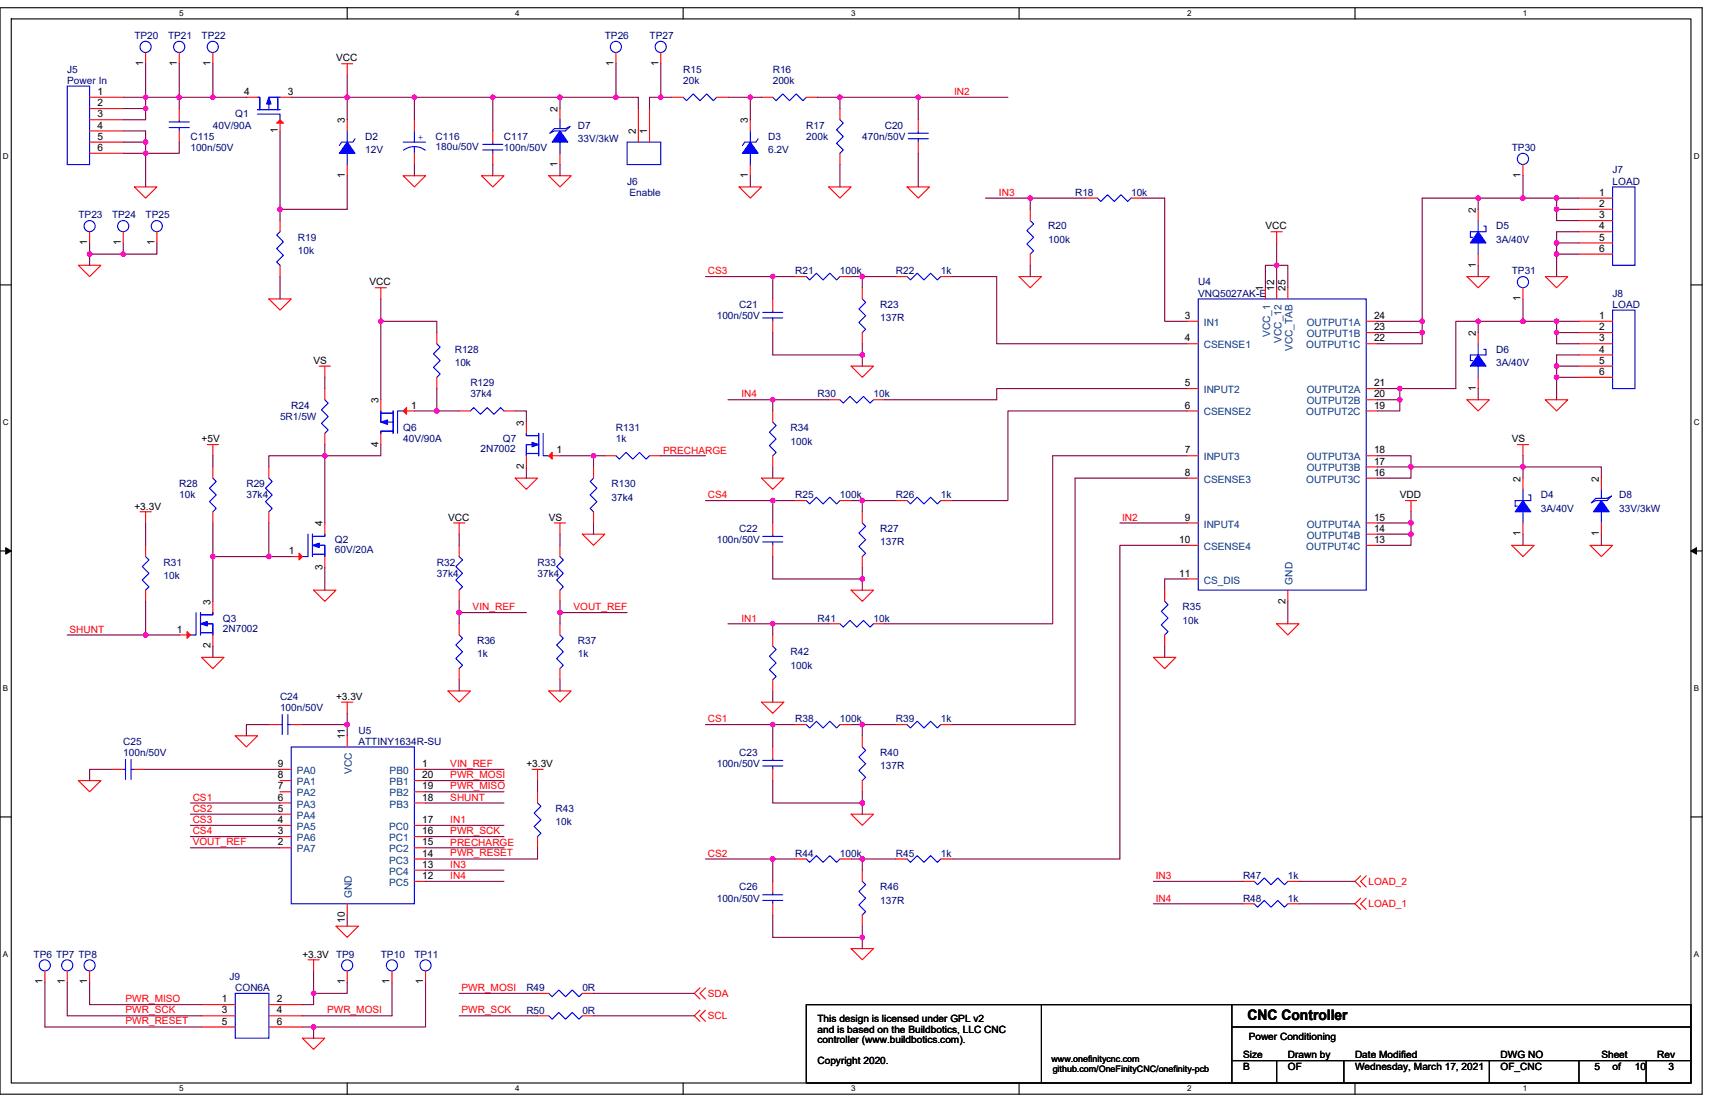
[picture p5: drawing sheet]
<svg xmlns="http://www.w3.org/2000/svg" width="432mm" height="279mm" viewBox="0 0 432 279" stroke-linecap="round" stroke-linejoin="round" font-family="sans-serif">
<path d="M0 1.9h428.6v273.5h-428.6zM2.8 4.8h422.9v267.8h-422.9z" fill="none" stroke="#000" stroke-width=".28"/>
<g fill="#fff">
<path d="M45.1 2.2h1.1v2.3h-1.1z"/>
<path d="M45.1 272.9h1.1v2.3h-1.1z"/>
</g>
<path d="M87.4 1.9v2.9M87.4 272.6v2.8" fill="none" stroke="#000" stroke-width=".28"/>
<g fill="#fff">
<path d="M129.7 2.2h1.1v2.3h-1.1z"/>
<path d="M129.7 272.9h1.1v2.3h-1.1z"/>
</g>
<path d="M172 1.9v2.9M172 272.6v2.8" fill="none" stroke="#000" stroke-width=".28"/>
<g fill="#fff">
<path d="M214.3 2.2h1.1v2.3h-1.1z"/>
<path d="M214.3 272.9h1.1v2.3h-1.1z"/>
</g>
<path d="M256.6 1.9v2.9M256.6 272.6v2.8" fill="none" stroke="#000" stroke-width=".28"/>
<g fill="#fff">
<path d="M298.9 2.2h1.1v2.3h-1.1z"/>
<path d="M298.9 272.9h1.1v2.3h-1.1z"/>
</g>
<path d="M341.2 1.9v2.9M341.2 272.6v2.8" fill="none" stroke="#000" stroke-width=".28"/>
<g fill="#fff">
<path d="M383.5 2.2h1.1v2.3h-1.1z"/>
<path d="M383.5 272.9h1.1v2.3h-1.1z"/>
<path d="M.7 38.2h1.5v2.3h-1.5z"/>
<path d="M426.5 38.2h1.4v2.3h-1.4z"/>
<path d="M.7 105.2h1.5v2.2h-1.5z"/>
<path d="M426.5 105.2h1.4v2.2h-1.4z"/>
</g>
<path d="M0 71.7h2.8M425.7 71.7h2.9" fill="none" stroke="#000" stroke-width=".28"/>
<g fill="#fff">
<path d="M.7 172.1h1.4v2.3h-1.4z"/>
<path d="M426.5 172.1h1.3v2.3h-1.3z"/>
</g>
<path d="M0 138.7h2.8M425.7 138.7h2.9" fill="none" stroke="#000" stroke-width=".28"/>
<path d="M1.4 137.9l1.4 .8-1.4 .8zM425.7 138.7l1.4-.8v1.6z" fill="#000" stroke="#000" stroke-width=".25"/>
<g fill="#fff">
<path d="M.7 239.1h1.4v2.3h-1.4z"/>
<path d="M426.4 239.1h1.4v2.3h-1.4z"/>
</g>
<path d="M0 205.6h2.8M425.7 205.6h2.9M262.2 252.9h-59.2v19.7h59.2M262.2 252.9h48v19.7h-48zM310.2 252.9h115.5v19.7h-115.5M310.2 258.5h115.5M310.2 267h115.5M321.4 267v5.6M338.3 267v5.6M375 267v5.6M397.6 267v5.6M414.5 267v5.6" fill="none" stroke="#000" stroke-width=".28"/>
<g fill="none" stroke="#f00" stroke-width=".28">
<path d="M36.7 13.2v2.8M45.1 13.2v2.8M53.6 13.2v2.8M86 16h2.8M87.4 16v2.9M155.1 13.2v2.8M166.4 13.2v2.8M22.6 24.5h8.4M22.6 27.3h8.4M22.6 30.1h8.4M22.6 33h8.4M22.6 35.8h8.4"/>
<path d="M22.6 38.6h8.4M45.1 27.3v2.8M45.1 33v2.8M62 24.5h2.9M70.5 30.1v2.9M70.5 24.5h2.8M87.4 30.1v2.9M104.3 30.1v2.9M104.3 38.6v2.8M124.1 33v2.8M124.1 38.6v2.8M141 38.6v2.8"/>
<path d="M141 27.3v2.8M160.7 27.3v8.5M163.5 27.3v8.5M169.2 24.5h2.8M180.5 24.5h2.8M188.9 30.1v2.9M191.7 24.5h2.9M203 24.5h2.8M211.5 27.3v2.8M211.5 38.6v2.8M231.2 30.1v2.9M231.2 35.8v2.8"/>
<path d="M22.6 58.3v2.9M31 58.3v2.9M33.8 47.1h5.7l-2.8 2.8zM39.5 58.3v2.9M70.5 55.5v2.8M87.4 41.4v2.8M101.5 44.2h5.6l-2.8 2.9zM121.2 44.2h5.7l-2.8 2.9zM138.2 44.2h5.6l-2.8 2.9zM186.1 47.1h5.6l-2.8 2.8zM188.9 41.4v2.8M208.7 47.1h5.6l-2.8 2.8z"/>
<path d="M228.4 47.1h5.6l-2.8 2.8zM259.4 52.7v2.8M273.5 49.9h2.8M284.8 49.9h2.8M320 58.3h2.8M321.4 58.3v2.9M372.2 52.7v2.8M383.5 41.4v2.8M397.6 49.9h8.4M397.6 52.7h8.4M397.6 55.5h8.4M397.6 58.3h8.4"/>
<path d="M19.7 66.8h5.7l-2.8 2.8zM67.7 75.2h5.6l-2.8 2.9zM70.5 66.8v2.8M94.5 72.4h2.8M95.9 72.4v2.8M194.6 75.2v2.9M200.2 69.6h2.8M211.5 69.6h2.8M217.1 72.4v2.8M225.6 69.6h2.8M236.9 69.6h2.8M256.6 69.6h5.6l-2.8 2.8z"/>
<path d="M259.4 64v2.8M318.6 72.4v2.8M321.4 72.4v2.8M324.3 72.4v2.8M369.4 69.6h5.6l-2.8 2.8zM372.2 64v2.8M383.5 72.4v2.8M389.1 69.6h5.6l-2.8 2.8zM397.6 61.2h8.4M397.6 64h8.4M80.4 92.2h2.8M81.8 92.2v2.8"/>
<path d="M81.8 97.8v2.8M110 83.7v2.8M110 95v2.8M194.6 80.9v2.8M214.3 92.2h5.6l-2.8 2.8zM217.1 83.7v2.8M298.9 80.9h2.8M298.9 86.5h2.8M298.9 97.8h2.8M344 97.8h2.8M344 86.5h2.8M344 83.7h2.8"/>
<path d="M344 80.9h2.8M372.2 95v2.8M372.2 83.7v2.8M397.6 80.9h8.4M397.6 83.7h8.4M397.6 86.5h8.4M397.6 89.3h8.4M397.6 92.2h8.4M397.6 95h8.4M52.2 111.9h2.8M53.6 117.5v2.9M53.6 111.9v2.8"/>
<path d="M67.7 117.5v2.9M81.8 109.1v2.8M95.9 109.1v2.8M95.9 100.6v2.8M101.5 103.4h2.8M115.6 103.4h2.8M126.9 103.4h2.8M132.5 114.7v2.8M132.5 106.3v2.8M138.2 114.7h2.8M149.4 117.5v2.9M152.3 114.7h2.8"/>
<path d="M163.5 114.7h2.9M194.6 103.4v2.9M194.6 114.7v2.8M208.7 100.6h2.8M219.9 100.6h2.9M298.9 103.4h2.8M298.9 114.7h2.8M344 117.5h2.8M344 114.7h2.8M344 103.4h2.8M344 100.6h2.8M369.4 100.6h5.6l-2.8 2.8z"/>
<path d="M382 111.9h2.9M383.5 111.9v2.8M389.1 100.6h5.6l-2.8 2.8zM35.3 128.8h2.8M36.7 128.8v2.8M36.7 137.3v2.8M53.6 128.8v2.8M67.7 128.8v2.8M81.8 131.6v2.9M114.2 131.6h2.8M115.6 137.3v2.8M115.6 131.6v2.9"/>
<path d="M129.7 120.4h5.6l-2.8 2.8zM139.6 131.6h2.8M141 131.6v2.9M141 137.3v2.8M146.6 134.5h5.7l-2.9 2.8zM149.4 128.8v2.8M191.7 120.4h5.7l-2.8 2.8zM194.6 131.6v2.9M194.6 137.3v2.8M200.2 126h2.8M211.5 126h2.8M217.1 128.8v2.8"/>
<path d="M225.6 126h2.8M236.9 126h2.8M298.9 120.4h2.8M298.9 131.6h2.8M298.9 137.3h2.8M344 137.3h2.8M344 134.5h2.8M344 131.6h2.8M344 120.4h2.8M353.8 126h2.9M355.3 126v2.8M380.6 137.3h5.7l-2.8 2.8z"/>
<path d="M383.5 131.6v2.9M383.5 120.4v2.8M400.4 137.3h5.6l-2.8 2.8zM403.2 131.6v2.9M403.2 120.4v2.8M36.7 148.5v2.9M45.1 159.8h2.8M53.6 159.8v2.8M53.6 151.4v2.8M73.3 140.1h2.8M79 148.5h5.6l-2.8 2.9zM81.8 140.1v2.8"/>
<path d="M115.6 148.5v2.9M115.6 157v2.8M141 157v2.8M141 148.5v2.9M194.6 159.8v2.8M208.7 157h2.8M214.3 148.5h5.6l-2.8 2.9zM217.1 140.1v2.8M219.9 157h2.9M293.2 148.5v2.9M293.2 159.8v2.8M298.9 145.7h2.8"/>
<path d="M321.4 157h5.7l-2.8 2.8zM324.3 148.5v2.9M50.8 165.5h5.6l-2.8 2.8zM86 176.7h2.8M87.4 176.7v2.9M112.8 173.9h5.6l-2.8 2.8zM115.6 168.3v2.8M138.2 173.9h5.6l-2.8 2.8zM141 168.3v2.8M191.7 176.7h5.7l-2.8 2.9zM194.6 171.1v2.8M290.4 165.5h5.7l-2.9 2.8z"/>
<path d="M19.7 196.5h5.7l-2.8 2.8zM28.2 193.7h2.8M33.8 193.7h2.9M59.2 185.2h5.7l-2.9 2.8zM67.7 182.4h2.8M70.5 199.3h2.8M70.5 196.5h2.8M70.5 193.7h2.8M73.3 182.4h2.8M87.4 185.2v2.8M104.3 193.7h2.8M104.3 199.3h2.8"/>
<path d="M104.3 196.5h2.8M133.9 193.7h2.9M135.3 193.7v2.8M135.3 199.3v2.8M194.6 188v2.8M194.6 193.7v2.8M200.2 182.4h2.8M211.5 182.4h2.8M217.1 185.2v2.8M217.1 196.5v2.8M225.6 182.4h2.8M236.9 182.4h2.8"/>
<path d="M70.5 213.4h2.8M70.5 210.6h2.8M70.5 207.8h2.8M70.5 204.9h2.8M70.5 202.1h2.8M104.3 219h2.8M104.3 216.2h2.8M104.3 213.4h2.8M104.3 210.6h2.8M104.3 207.8h2.8M104.3 202.1h2.8M135.3 210.6v2.8"/>
<path d="M200.2 216.2h2.8M211.5 216.2h2.8M214.3 204.9h5.6l-2.8 2.9zM217.1 219v2.8M225.6 216.2h2.8M236.9 216.2h2.8M84.6 233.1h5.6l-2.8 2.8zM87.4 227.5v2.8M104.3 221.8h2.8M194.6 221.8v2.9M194.6 227.5v2.8M214.3 238.8h5.6l-2.8 2.8z"/>
<path d="M217.1 230.3v2.8M313 227.5h2.8M313 221.8h2.8M324.3 227.5h2.8M324.3 221.8h2.8M342.6 220.5l-1.4 1.3 1.4 1.5M342.6 226.1l-1.4 1.4 1.4 1.4M344 220.5l-1.4 1.3 1.4 1.5M344 226.1l-1.4 1.4 1.4 1.4M11.3 244.4v2.8M16.9 244.4v2.8M22.6 244.4v2.8"/>
<path d="M50.8 252.9h8.4M50.8 255.7h8.4M50.8 258.5h8.4M67.7 252.9h8.4M67.7 255.7h8.4M67.7 258.5h8.4M77.6 241.6h2.8M79 241.6v2.8M87.4 244.4v2.8M98.7 244.4v2.8M107.1 244.4v2.8M135.3 250h2.9"/>
<path d="M135.3 255.7h2.9M146.6 250h2.8M146.6 255.7h2.8M176.2 254.3l-1.4 1.4 1.4 1.4M176.2 248.6l-1.4 1.4 1.4 1.5M177.6 254.3l-1.4 1.4 1.4 1.4M177.6 248.6l-1.4 1.4 1.4 1.5M76.1 261.3h5.7l-2.8 2.8z"/>
</g>
<g fill="none" stroke="#00f" stroke-width=".28">
<path d="M16.9 21.7h5.7v19.7h-5.7zM42.6 32.1h5.1M42.6 30.7h5.1M45.1 30.1v.6M45.1 32.1v.9M64.9 28.7h5.6v1.4M64.9 27.6h5.6M65.4 27.3v-2.8h-.5h.5v3.1M67.7 24.5h2.8M67.7 25.9v1.7M69.9 24.8v2.5M69.9 24.5v3.1"/>
<path d="M87.4 38.6v2.8M87.4 33v2.8M89.4 34.9l-.6 .9h-2.8l-.6 .8M101.5 35.8h5.6M101.6 37.8a4.5 4.5 0 0 1 5.4 0M104.3 36.9v1.7M104.3 33v2.8M121.5 37.7h5.1M121.5 36.3h5.1M124.1 35.8v.5M124.1 37.7v.9M139.6 32.4h2.8l1.1-.6-1.1 1.2h-2.8l-1.1 .5z"/>
<path d="M141 35.8v2.8M141 30.1v2.3M157.9 35.8h8.5v5.6h-8.5zM172 24.5l.8 .8 1.7-1.7 1.7 1.7 1.7-1.7 1.7 1.7 .9-.8M188.9 38.6v2.8M188.9 33v2.8M190.9 34.9l-.6 .9h-2.8l-.6 .8M194.6 24.5l.8 .8 1.7-1.7 1.7 1.7 1.7-1.7 1.7 1.7 .8-.8M211.5 30.1l.8 .9-1.7 1.7 1.7 1.7-1.7 1.7 1.7 1.6-.8 .9M228.7 34.9h5M228.7 33.5h5M231.2 33v.5"/>
<path d="M231.2 34.9v.9M70.5 58.3l-.8 .9 1.7 1.7-1.7 1.7 1.7 1.7-1.7 1.6 .8 .9M259.4 55.5l.8 .9-1.6 1.6 1.6 1.7-1.6 1.7 1.6 1.7-.8 .9M276.3 49.9l.9 .8 1.6-1.7 1.7 1.7 1.7-1.7 1.7 1.7 .9-.8M372.2 55.5v2.8M373.6 56.9h.5v1.4h-3.9v1.4h.6M406 47.1h5.6v19.7h-5.6zM192 78.6h5.1M194.6 78.1v.5M203 69.6l.9 .9 1.6-1.7 1.7 1.7 1.7-1.7 1.7 1.7 .9-.9M217.1 75.2l.9 .9-1.7 1.7 1.7 1.7-1.7 1.7 1.7 1.7-.9 .8M228.4 69.6l.8 .9 1.7-1.7 1.7 1.7 1.7-1.7 1.7 1.7 .9-.9"/>
<path d="M301.7 75.2h42.3v73.3h-42.3zM372.2 61.2v2.8M406 78.1h5.6v19.7h-5.6zM110 86.5l.8 .9-1.7 1.7 1.7 1.7-1.7 1.7 1.7 1.6-.8 .9M192 80h5.1M194.6 80v.9M372.2 92.2v2.8M372.2 86.5v2.8M373.6 87.9h.5v1.4h-3.9v1.5h.6M81.8 100.6l.8 .9-1.7 1.7 1.7 1.7-1.7 1.7 1.7 1.6-.8 .9M95.9 103.4v2.9M95.9 104h3.1"/>
<path d="M96.2 104h2.5M97.3 106.3h1.7M98.7 108.5h-2.8v.6v-.6h3.1M99 103.4v5.7M101.5 103.4h-1.4v5.7M118.4 103.4l.9-.8 1.7 1.7 1.7-1.7 1.7 1.7 1.6-1.7 .9 .8M132.5 114.2h3.1M132.8 114.2h2.5M133.6 111.9h-1.1v2.8v-2.8h1.7M135.3 109.6h-2.8v-.5v.5h3.1M135.6 109.1v5.6M136.8 109.1v5.6h1.4"/>
<path d="M155.1 114.7l.8 .9 1.7-1.7 1.7 1.7 1.7-1.7 1.7 1.7 .8-.9M194.6 106.3l.8 .8-1.7 1.7 1.7 1.7-1.7 1.7 1.7 1.7-.8 .8M211.5 100.6l.8 .9 1.7-1.7 1.7 1.7 1.7-1.7 1.7 1.7 .8-.9M53.6 120.4l.8 .8-1.7 1.7 1.7 1.7-1.7 1.7 1.7 1.7-.8 .8M67.7 120.4l.8 .8-1.7 1.7 1.7 1.7-1.7 1.7 1.7 1.7-.8 .8M77.6 134.5v5.6h-1.5M78.7 139.5h3.1M78.7 134.5v5.6M79 139.5h2.5M79 135h2.8v-.5v.5h-3.1M80.1 137.3h1.7v2.8v-2.8h-1.2M149.4 120.4l-.8 .8 1.7 1.7-1.7 1.7 1.7 1.7-1.7 1.7 .8 .8"/>
<path d="M192 136.4h5.1M192 135h5.1M194.6 134.5v.5M194.6 136.4v.9M203 126l.9 .9 1.6-1.7 1.7 1.7 1.7-1.7 1.7 1.7 .9-.9M217.1 131.6l.9 .9-1.7 1.7 1.7 1.7-1.7 1.7 1.7 1.7-.9 .8M228.4 126l.8 .9 1.7-1.7 1.7 1.7 1.7-1.7 1.7 1.7 .9-.9M383.5 128.8v2.8M383.5 123.2v2.8M384.9 124.6h.5v1.4h-3.9v1.4h.5M401.8 125.4h2.8l1.1-.5-1.1 1.1h-2.8l-1.1 .6zM403.2 128.8v2.8"/>
<path d="M403.2 123.2v2.2M36.7 140.1l.8 .8-1.7 1.7 1.7 1.7-1.7 1.7 1.7 1.7-.8 .8M49.4 154.2v5.6h-1.5M50.5 154.7h3.1v-.5v.5h-2.8M50.5 154.2v5.6M50.5 159.3h3.1M50.8 159.3h2.5M51.9 157h1.7v2.8v-2.8h-1.1M115.6 140.1l.9 .8-1.7 1.7 1.7 1.7-1.7 1.7 1.7 1.7-.9 .8M115.6 159.8l.9 .9-1.7 1.7 1.7 1.7-1.7 1.7 1.7 1.6-.9 .9M141 159.8l.8 .9-1.7 1.7 1.7 1.7-1.7 1.7 1.7 1.6-.8 .9M141 140.1l.8 .8-1.7 1.7 1.7 1.7-1.7 1.7 1.7 1.7-.8 .8"/>
<path d="M211.5 157l.8 .9 1.7-1.7 1.7 1.7 1.7-1.7 1.7 1.7 .8-.9M293.2 151.4l.9 .8-1.7 1.7 1.7 1.7-1.7 1.7 1.7 1.7-.9 .8M71.1 179.9v5M72.5 179.9v5M194.6 162.6l.8 .9-1.7 1.7 1.7 1.7-1.7 1.7 1.7 1.7-.8 .8M31 193.7h.6M31.6 191.1v5.1M33 191.1v5.1M33 193.7h.8M70.5 182.4h.6M72.5 182.4h.8M73.3 188h31v39.5h-31z"/>
<path d="M192 192.8h5.1M192 191.4h5.1M194.6 190.8v.6M194.6 192.8v.9M203 182.4l.9 .8 1.6-1.7 1.7 1.7 1.7-1.7 1.7 1.7 .9-.8M217.1 188l.9 .9-1.7 1.7 1.7 1.7-1.7 1.7 1.7 1.6-.9 .9M228.4 182.4l.8 .8 1.7-1.7 1.7 1.7 1.7-1.7 1.7 1.7 .9-.8M135.3 202.1l.9 .9-1.7 1.7 1.7 1.7-1.7 1.6 1.7 1.7-.9 .9M203 216.2l.9 .9 1.6-1.7 1.7 1.7 1.7-1.7 1.7 1.7 .9-.9M228.4 216.2l.8 .9 1.7-1.7 1.7 1.7 1.7-1.7 1.7 1.7 .9-.9M192 226.7h5.1M192 225.2h5.1"/>
<path d="M194.6 224.7v.5M194.6 226.7v.8M217.1 221.8l.9 .9-1.7 1.7 1.7 1.7-1.7 1.7 1.7 1.7-.9 .8M315.8 227.5l.8 .8 1.7-1.6 1.7 1.6 1.7-1.6 1.7 1.6 .9-.8M315.8 221.8l.8 .9 1.7-1.7 1.7 1.7 1.7-1.7 1.7 1.7 .9-.9M59.2 250h8.5v11.3h-8.5zM138.2 250l.8 .9 1.7-1.7 1.7 1.7 1.7-1.7 1.7 1.7 .8-.9M138.2 255.7l.8 .8 1.7-1.7 1.7 1.7 1.7-1.7 1.7 1.7 .8-.8"/>
<circle cx="36.7" cy="11.8" r="1.4"/>
<circle cx="45.1" cy="11.8" r="1.41"/>
<circle cx="53.6" cy="11.8" r="1.4"/>
<circle cx="155.1" cy="11.8" r="1.4"/>
<circle cx="166.3" cy="11.8" r="1.4"/>
<circle cx="383.4" cy="40" r="1.41"/>
<circle cx="22.6" cy="56.9" r="1.4"/>
<circle cx="31" cy="56.9" r="1.4"/>
<circle cx="39.5" cy="56.9" r="1.4"/>
<circle cx="383.4" cy="71" r="1.4"/>
<circle cx="11.3" cy="243" r="1.4"/>
<circle cx="16.9" cy="243" r="1.4"/>
<circle cx="22.6" cy="243" r="1.4"/>
<circle cx="87.4" cy="243" r="1.4"/>
<circle cx="98.7" cy="243" r="1.4"/>
<circle cx="107.1" cy="243" r="1.4"/>
</g>
<g fill="#00f" stroke="#00f" stroke-width=".28">
<path d="M383.5 126l1.9 2.8h-3.9z" fill-rule="evenodd"/>
<path d="M50.5 157l1.7-.6v1.2z" fill-rule="evenodd"/>
<path d="M95.9 106.3l1.7-.6v1.1z" fill-rule="evenodd"/>
<path d="M372.2 58.3l1.9 2.9h-3.9z" fill-rule="evenodd"/>
<path d="M87.4 35.8l2 2.8h-4z" fill-rule="evenodd"/>
<path d="M133.9 111.3l1.7 .6-1.7 .6z" fill-rule="evenodd"/>
<path d="M67.7 24.5l.5 1.7h-1.1z" fill-rule="evenodd"/>
<path d="M78.7 137.3l1.7-.6v1.1z" fill-rule="evenodd"/>
<path d="M403.2 126l2 2.8h-4z" fill-rule="evenodd"/>
<path d="M141 33l2 2.8h-4z" fill-rule="evenodd"/>
<path d="M188.9 35.8l2 2.8h-4z" fill-rule="evenodd"/>
<path d="M372.2 89.3l1.9 2.9h-3.9z" fill-rule="evenodd"/>
</g>
<g fill="#f00" stroke="#f00" stroke-width=".28">
<path d="M47.1 159l.8 .8-.8 .9z"/>
<path d="M101.5 103.4l.9-.8v1.7z"/>
<path d="M138.2 114.7l.8-.8v1.7z"/>
<path d="M69.7 31l.8-.9 .9 .9z"/>
<path d="M75.3 139.3l.8 .8-.8 .8z"/>
</g>
<g fill="none" stroke="#800040" stroke-width=".28">
<path d="M36.7 16v8.5M45.1 16v8.5h8.5M53.6 16v8.5h8.4M87.4 18.9v5.6M155.1 16v8.5M166.4 16v8.5M31 24.5h5.7M31 27.3h5.7M31 33h5.7v2.8M31 35.8h5.7M31 38.6h5.7M36.7 24.5v2.8"/>
<path d="M36.7 24.5h8.4v2.8M36.7 27.3v2.8h-5.7M36.7 35.8v2.8M36.7 38.6v8.5M45.1 35.8v2.8h-8.4M70.5 33v19.7M73.3 24.5h14.1M87.4 24.5v5.6M87.4 24.5h16.9M124.1 24.5h-19.8v5.6M141 24.5h-16.9v8.5M155.1 24.5h5.6v2.8"/>
<path d="M155.1 24.5h-14.1v2.8M166.4 24.5h2.8M166.4 24.5h-2.9v2.8M183.3 24.5h5.6M188.9 24.5h2.8M188.9 24.5v5.6M205.8 24.5h5.7M211.5 24.5h19.7M211.5 24.5v2.8M231.2 24.5v5.6M231.2 38.6v8.5M231.2 24.5h22.6"/>
<path d="M70.5 52.7v2.8M87.4 44.2v8.5h-16.9M104.3 41.4v2.8M124.1 41.4v2.8M141 41.4v2.8M188.9 44.2v2.9M211.5 41.4v5.7M248.1 49.9h11.3M259.4 49.9v2.8M259.4 49.9h14.1M287.6 49.9h5.6v31h5.7M372.2 49.9h-14.1v31h-11.3"/>
<path d="M383.5 44.2v5.7h8.4M383.5 49.9h-11.3v2.8M391.9 49.9h5.7M391.9 49.9v2.8M391.9 52.7h5.7M391.9 52.7v2.8h5.7M397.6 58.3h-5.7v2.9M22.6 61.2v2.8M22.6 64v2.8M31 61.2v2.8h-8.4M39.5 61.2v2.8h-8.5M70.5 69.6v5.6"/>
<path d="M95.9 75.2v5.7M177.6 69.6h17M194.6 69.6v5.6M194.6 69.6h5.6M214.3 69.6h2.8M217.1 69.6v2.8M217.1 69.6h8.5M239.7 69.6h11.3v16.9h47.9M259.4 66.8v2.8M321.4 66.8h2.9v5.6M321.4 61.2v5.6M321.4 66.8h-2.8v5.6"/>
<path d="M321.4 66.8v5.6M372.2 66.8v2.8M383.5 75.2v5.7h8.4M391.9 61.2h5.7M391.9 64h5.7M391.9 61.2v2.8M391.9 64v5.6M81.8 95v2.8M95.9 80.9v19.7M95.9 80.9h14.1v2.8M110 97.8v5.6M194.6 83.7v5.6h22.5"/>
<path d="M217.1 86.5v2.8M217.1 89.3v2.9M298.9 97.8h-47.9v2.8h-28.2M346.8 97.8h5.6M358.1 83.7v2.8h-11.3M358.1 80.9v2.8h-11.3M372.2 80.9h11.3M372.2 80.9v2.8M372.2 97.8v2.8M372.2 80.9h-5.7v16.9h-14.1v2.8M391.9 80.9h5.7M391.9 83.7h5.7"/>
<path d="M391.9 80.9v2.8M391.9 83.7v2.8h5.7M391.9 95v5.6M391.9 92.2h5.7M391.9 95h5.7M391.9 92.2v2.8M397.6 89.3h-5.7v2.9M53.6 114.7v2.8M67.7 117.5v-2.8h14.1v16.9M95.9 111.9v2.8h-14.1v-2.8M104.3 103.4h5.7M110 103.4h5.6"/>
<path d="M129.7 103.4h2.8v2.9M132.5 117.5v2.9M141 114.7h8.4v2.8M149.4 114.7h2.9M166.4 114.7h11.2M183.3 100.6h11.3M194.6 100.6v2.8M194.6 117.5v2.9M194.6 100.6h14.1M298.9 103.4h-45.1v22.6h-14.1M298.9 114.7h-33.9v42.3h-42.2M346.8 117.5h8.5v2.9h-8.5"/>
<path d="M346.8 114.7h8.5v2.8h28.2M346.8 100.6h5.6M352.4 100.6v2.8h-5.6M383.5 114.7v2.8M383.5 117.5v2.9M383.5 117.5h19.7v2.9M36.7 131.6v5.7M53.6 131.6v8.5M67.7 131.6v8.5h5.6M115.6 134.5v2.8M141 134.5v2.8M149.4 131.6v2.9"/>
<path d="M177.6 126h17v5.6M194.6 126h5.6M214.3 126h2.8M217.1 126h8.5M217.1 126v2.8M282 131.6h16.9M298.9 120.4h-28.2v62h-31M298.9 137.3h-16.9v78.9h-42.3M355.3 134.5v2.8h-8.5M355.3 128.8v2.8h-8.5M355.3 131.6v2.9h-8.5M383.5 134.5v2.8"/>
<path d="M403.2 134.5v2.8M16.9 159.8h19.8M36.7 151.4v8.4h8.4M53.6 140.1h14.1M53.6 140.1v11.3M81.8 142.9v5.6M115.6 151.4v2.8M115.6 154.2h16.9M115.6 154.2v2.8M141 151.4v2.8h16.9M141 154.2v2.8M183.3 157h11.3"/>
<path d="M194.6 157h14.1M194.6 140.1v5.6h22.5M194.6 157v2.8M217.1 145.7v2.8M217.1 142.9v2.8M298.9 145.7h-5.7v2.8M324.3 151.4v5.6M53.6 162.6v2.9M87.4 179.6v2.8M115.6 171.1v2.8M141 171.1v2.8M194.6 173.9v2.8"/>
<path d="M293.2 162.6v2.9M28.2 193.7h-5.6v2.8M36.7 193.7h33.8M67.7 182.4h-5.7v2.8M76.1 182.4h11.3M87.4 182.4v2.8M107.1 193.7h19.8M107.1 196.5h19.8M107.1 199.3h19.8M135.3 196.5v2.8M177.6 182.4h17M194.6 182.4v5.6"/>
<path d="M194.6 196.5v5.6h22.5M194.6 182.4h5.6M214.3 182.4h2.8M217.1 182.4v2.8M217.1 182.4h8.5M217.1 199.3v2.8M47.9 202.1h22.6M47.9 204.9h22.6M47.9 207.8h22.6M47.9 210.6h22.6M47.9 213.4h22.6M107.1 213.4h19.8"/>
<path d="M107.1 202.1h19.8M107.1 207.8h19.8M107.1 210.6h19.8M107.1 219h19.8M135.3 213.4v2.8h-28.2M177.6 216.2h17M194.6 216.2v5.6M194.6 216.2h5.6M214.3 216.2h2.8M217.1 202.1v2.8M217.1 216.2v2.8M217.1 216.2h8.5"/>
<path d="M87.4 230.3v2.8M107.1 221.8h19.8M194.6 230.3v5.6h22.5M217.1 233.1v2.8M217.1 235.9v2.9M290.4 227.5h22.6M290.4 221.8h22.6M327.1 221.8h14.1M327.1 227.5h14.1M11.3 247.2v11.3h39.5M16.9 247.2v8.5h33.9M22.6 247.2v5.7h28.2"/>
<path d="M76.1 258.5h2.9M79 258.5v2.8M79 244.4v5.6M87.4 247.2v2.8h-8.4v2.9h-2.9M98.7 247.2v8.5h-22.6M107.1 247.2v11.3h-28.1M115.6 250h19.7M115.6 255.7h19.7M149.4 250h25.4M149.4 255.7h25.4"/>
</g>
<g fill="#f0f" stroke="#f0f" stroke-width=".28">
<circle cx="36.7" cy="27.3" r=".55"/>
<circle cx="45.1" cy="24.5" r=".56"/>
<circle cx="36.7" cy="35.8" r=".55"/>
<circle cx="36.7" cy="38.6" r=".55"/>
<circle cx="70.5" cy="52.7" r=".55"/>
<circle cx="87.4" cy="24.5" r=".56"/>
<circle cx="188.9" cy="24.5" r=".55"/>
<circle cx="231.2" cy="24.5" r=".55"/>
<circle cx="211.5" cy="24.5" r=".55"/>
<circle cx="321.4" cy="66.8" r=".55"/>
<circle cx="217.1" cy="145.7" r=".56"/>
<circle cx="194.5" cy="126" r=".55"/>
<circle cx="217.1" cy="126" r=".55"/>
<circle cx="194.5" cy="69.6" r=".55"/>
<circle cx="217.1" cy="69.6" r=".55"/>
<circle cx="217.1" cy="89.3" r=".56"/>
<circle cx="259.4" cy="49.9" r=".55"/>
<circle cx="194.5" cy="100.6" r=".55"/>
<circle cx="194.5" cy="182.4" r=".55"/>
<circle cx="217.1" cy="182.4" r=".55"/>
<circle cx="217.1" cy="202.1" r=".56"/>
<circle cx="194.5" cy="157" r=".55"/>
<circle cx="194.5" cy="216.2" r=".56"/>
<circle cx="217.1" cy="216.2" r=".56"/>
<circle cx="217.1" cy="235.9" r=".55"/>
<circle cx="372.2" cy="49.9" r=".55"/>
<circle cx="383.4" cy="49.9" r=".56"/>
<circle cx="391.9" cy="52.7" r=".55"/>
<circle cx="391.9" cy="49.9" r=".55"/>
<circle cx="391.9" cy="61.1" r=".56"/>
<circle cx="391.9" cy="64" r=".55"/>
<circle cx="372.2" cy="80.9" r=".55"/>
<circle cx="383.4" cy="80.9" r=".56"/>
<circle cx="391.9" cy="83.7" r=".55"/>
<circle cx="391.9" cy="92.2" r=".55"/>
<circle cx="391.9" cy="95" r=".55"/>
<circle cx="36.7" cy="159.8" r=".56"/>
<circle cx="67.7" cy="140.1" r=".55"/>
<circle cx="53.6" cy="140.1" r=".55"/>
<circle cx="81.8" cy="114.7" r=".55"/>
<circle cx="87.4" cy="182.4" r=".56"/>
<circle cx="115.6" cy="154.2" r=".56"/>
<circle cx="141" cy="154.2" r=".55"/>
<circle cx="78.9" cy="258.5" r=".56"/>
<circle cx="78.9" cy="250" r=".55"/>
<circle cx="355.3" cy="134.4" r=".56"/>
<circle cx="355.2" cy="131.6" r=".57"/>
<circle cx="355.2" cy="117.5" r=".57"/>
<circle cx="383.4" cy="117.5" r=".57"/>
<circle cx="352.4" cy="100.6" r=".55"/>
<circle cx="352.4" cy="97.8" r=".55"/>
<circle cx="358.1" cy="80.9" r=".55"/>
<circle cx="358.1" cy="83.7" r=".55"/>
<circle cx="36.7" cy="24.5" r=".55"/>
<circle cx="53.6" cy="24.5" r=".55"/>
<circle cx="31" cy="64" r=".56"/>
<circle cx="22.6" cy="64" r=".55"/>
<circle cx="155.1" cy="24.5" r=".55"/>
<circle cx="166.3" cy="24.5" r=".55"/>
<circle cx="391.9" cy="80.9" r=".55"/>
<circle cx="104.3" cy="24.5" r=".55"/>
<circle cx="124.1" cy="24.5" r=".55"/>
<circle cx="141" cy="24.5" r=".55"/>
<circle cx="110" cy="103.4" r=".56"/>
<circle cx="95.9" cy="80.9" r=".55"/>
<circle cx="149.4" cy="114.7" r=".55"/>
</g>
<text font-size="3.7" x="314.1" y="256.8">CNC Controller</text>
<g font-size="2.5" fill="#000080">
<text x="33.8" y="9.8">TP20</text>
<text x="42.3" y="9.8">TP21</text>
<text x="50.8" y="9.8">TP22</text>
<text x="152.3" y="9.8">TP26</text>
<text x="163.5" y="9.8">TP27</text>
<text x="16.9" y="18.3">J5</text>
<text x="16.9" y="21.1">Power In</text>
<text x="172" y="18.3">R15</text>
<text x="172" y="21.1">20k</text>
<text x="194.6" y="18.3">R16</text>
<text x="194.6" y="21.1">200k</text>
<text x="59.2" y="29.6">Q1</text>
<text x="47.9" y="35.2">C115</text>
<text x="53.6" y="32.4">40V/90A</text>
<text x="91.9" y="35.2">D2</text>
<text x="109.7" y="35.2">C116</text>
<text x="126.9" y="35.2">C117</text>
<text x="145.5" y="32.4">D7</text>
<text x="145.5" y="35.8">33V/3kW</text>
<text x="193.4" y="35.2">D3</text>
<text x="203" y="32.4">R17</text>
<text x="203" y="35.2">200k</text>
<text x="217.1" y="35.2">470n/50V</text>
<text x="222.8" y="32.4">C20</text>
<text x="47.9" y="38">100n/50V</text>
<text x="91.9" y="38.6">12V</text>
<text x="109.7" y="37.7">180u/50V</text>
<text x="126.9" y="38">100n/50V</text>
<text x="193.4" y="38.6">6.2V</text>
<text x="380.6" y="38">TP30</text>
<text x="157.9" y="46.5">J6</text>
<text x="406" y="43.7">J7</text>
<text x="406" y="46.5">LOAD</text>
<text x="158.5" y="49.3">Enable</text>
<text x="270.7" y="49.3">R18</text>
<text x="284.8" y="49.3">10k</text>
<text x="19.7" y="54.9">TP23</text>
<text x="28.2" y="54.9">TP24</text>
<text x="36.7" y="54.9">TP25</text>
<text x="263.9" y="57.8">R20</text>
<text x="376.7" y="57.8">D5</text>
<text x="75" y="60.6">R19</text>
<text x="75" y="64">10k</text>
<text x="263.9" y="61.1">100k</text>
<text x="376.7" y="61.1">3A/40V</text>
<text x="200.2" y="69">R21</text>
<text x="211.5" y="69">100k</text>
<text x="225.6" y="69">R22</text>
<text x="236.9" y="69">1k</text>
<text x="301.7" y="71.9">U4</text>
<text x="380.6" y="69">TP31</text>
<text x="186.1" y="77.5">C21</text>
<text x="221.6" y="77.5">R23</text>
<text x="301.7" y="74.7">VNQ5027AK-E</text>
<text x="406" y="74.7">J8</text>
<text x="406" y="77.5">LOAD</text>
<text x="180.5" y="80.3">100n/50V</text>
<text x="221.6" y="80.9">137R</text>
<text x="114.5" y="88.8">R128</text>
<text x="376.7" y="88.8">D6</text>
<text x="114.5" y="92.2">10k</text>
<text x="376.7" y="92.2">3A/40V</text>
<text x="118.4" y="97.2">R129</text>
<text x="118.4" y="100.1">37k4</text>
<text x="205.8" y="100.1">R30</text>
<text x="219.9" y="100.1">10k</text>
<text x="70.5" y="105.7">5R1/5W</text>
<text x="73.3" y="102.9">R24</text>
<text x="101.5" y="108.5">Q6</text>
<text x="101.5" y="111.3">40V/90A</text>
<text x="121" y="113.9">2N7002</text>
<text x="126.6" y="111.3">Q7</text>
<text x="155.1" y="108.5">R131</text>
<text x="155.1" y="111.3">1k</text>
<text x="199.1" y="108.5">R34</text>
<text x="199.1" y="111.9">100k</text>
<text x="45.1" y="122.6">R28</text>
<text x="45.1" y="125.4">10k</text>
<text x="62" y="122.6">R29</text>
<text x="62" y="125.4">37k4</text>
<text x="154" y="122.6">R130</text>
<text x="154" y="126">37k4</text>
<text x="200.2" y="125.4">R25</text>
<text x="211.5" y="125.4">100k</text>
<text x="225.6" y="125.4">R26</text>
<text x="236.9" y="125.4">1k</text>
<text x="388" y="125.4">D4</text>
<text x="407.7" y="125.4">D8</text>
<text x="388" y="128.8">3A/40V</text>
<text x="407.7" y="128.8">33V/3kW</text>
<text x="84.3" y="136.7">Q2</text>
<text x="180.5" y="136.7">100n/50V</text>
<text x="186.1" y="133.9">C22</text>
<text x="221.6" y="133.9">R27</text>
<text x="221.6" y="137.3">137R</text>
<text x="41.2" y="142.3">R31</text>
<text x="84.3" y="139.2">60V/20A</text>
<text x="110" y="142.3">R32</text>
<text x="135.3" y="142.3">R33</text>
<text x="41.2" y="145.7">10k</text>
<text x="110" y="145.2">37k4</text>
<text x="135.3" y="145.2">37k4</text>
<text x="297.8" y="153.6">R35</text>
<text x="56.1" y="156.4">Q3</text>
<text x="56.1" y="159">2N7002</text>
<text x="205.8" y="156.4">R41</text>
<text x="219.9" y="156.4">10k</text>
<text x="297.8" y="157">10k</text>
<text x="120.1" y="162.1">R36</text>
<text x="120.1" y="165.5">1k</text>
<text x="145.5" y="162.1">R37</text>
<text x="145.5" y="165.5">1k</text>
<text x="199.1" y="164.9">R42</text>
<text x="199.1" y="168.3">100k</text>
<text x="70.5" y="176.2">C24</text>
<text x="70.5" y="179">100n/50V</text>
<text x="90.2" y="184.6">U5</text>
<text x="200.2" y="181.8">R38</text>
<text x="211.5" y="181.8">100k</text>
<text x="225.6" y="181.8">R39</text>
<text x="236.9" y="181.8">1k</text>
<text x="31" y="187.5">C25</text>
<text x="31" y="190.3">100n/50V</text>
<text x="90.2" y="187.5">ATTINY1634R-SU</text>
<text x="186.1" y="190.3">C23</text>
<text x="221.6" y="190.3">R40</text>
<text x="180.5" y="193.1">100n/50V</text>
<text x="221.6" y="193.7">137R</text>
<text x="139.9" y="204.4">R43</text>
<text x="139.9" y="207.8">10k</text>
<text x="200.2" y="215.6">R44</text>
<text x="211.5" y="215.6">100k</text>
<text x="225.6" y="215.6">R45</text>
<text x="236.9" y="215.6">1k</text>
<text x="313" y="221.3">R47</text>
<text x="324.3" y="221.3">1k</text>
<text x="180.5" y="226.9">100n/50V</text>
<text x="186.1" y="224.1">C26</text>
<text x="221.6" y="224.1">R46</text>
<text x="221.6" y="227.5">137R</text>
<text x="313" y="226.9">R48</text>
<text x="324.3" y="226.9">1k</text>
<text x="8.5" y="241">TP6 TP7 TP8</text>
<text x="95.9" y="241">TP10</text>
<text x="104.3" y="241">TP11</text>
<text x="57.8" y="246.7">J9</text>
<text x="59.2" y="249.5">CON6A</text>
<text x="132.5" y="249.5">R49</text>
<text x="146.6" y="249.5">0R</text>
<text x="132.5" y="255.1">R50</text>
<text x="146.6" y="255.1">0R</text>
</g>
<g font-size="2.5">
<text x="36.1" y="16.6" transform="rotate(-90 36.1 16.6)">1</text>
<text x="44.5" y="16.6" transform="rotate(-90 44.5 16.6)">1</text>
<text x="53" y="16.6" transform="rotate(-90 53 16.6)">1</text>
<text x="84.6" y="15.5">VCC</text>
<text x="154.5" y="16.6" transform="rotate(-90 154.5 16.6)">1</text>
<text x="165.8" y="16.6" transform="rotate(-90 165.8 16.6)">1</text>
<text x="24.5" y="23.9">1</text>
<text x="61.5" y="23.9">4</text>
<text x="72.5" y="23.9">3</text>
<text x="24.5" y="26.7">2</text>
<text x="24.5" y="29.5">3</text>
<text x="140.4" y="28.2" transform="rotate(-90 140.4 28.2)">2</text>
<text x="24.5" y="32.4">4</text>
<text x="24.5" y="35.2">5</text>
<text x="69.9" y="33.5" transform="rotate(-90 69.9 33.5)">1</text>
<text x="86.8" y="31" transform="rotate(-90 86.8 31)">3</text>
<text x="160.1" y="33.8" transform="rotate(-90 160.1 33.8)">2</text>
<text x="162.9" y="33.8" transform="rotate(-90 162.9 33.8)">1</text>
<text x="188.3" y="31" transform="rotate(-90 188.3 31)">3</text>
<text x="24.5" y="38">6</text>
<text x="140.4" y="42" transform="rotate(-90 140.4 42)">1</text>
<text x="86.8" y="44.8" transform="rotate(-90 86.8 44.8)">1</text>
<text x="188.3" y="44.8" transform="rotate(-90 188.3 44.8)">1</text>
<text x="382.9" y="44.8" transform="rotate(-90 382.9 44.8)">1</text>
<text x="371.6" y="53.6" transform="rotate(-90 371.6 53.6)">2</text>
<text x="402.6" y="49.3">1</text>
<text x="402.6" y="52.1">2</text>
<text x="318.6" y="57.8">VCC</text>
<text x="402.6" y="54.9">3</text>
<text x="402.6" y="57.7">4</text>
<text x="22" y="61.7" transform="rotate(-90 22 61.7)">1</text>
<text x="30.4" y="61.7" transform="rotate(-90 30.4 61.7)">1</text>
<text x="38.9" y="61.7" transform="rotate(-90 38.9 61.7)">1</text>
<text x="402.6" y="60.6">5</text>
<text x="402.6" y="63.4">6</text>
<text x="93" y="71.9">VCC</text>
<text x="371.6" y="67.4" transform="rotate(-90 371.6 67.4)">1</text>
<text x="318" y="73.3" transform="rotate(-90 318 73.3)">1</text>
<text x="320.8" y="73.3" transform="rotate(-90 320.8 73.3)">12</text>
<text x="323.7" y="73.3" transform="rotate(-90 323.7 73.3)">25</text>
<text x="382.9" y="75.8" transform="rotate(-90 382.9 75.8)">1</text>
<text x="298.3" y="80.3">3</text>
<text x="345.9" y="83.1">23</text>
<text x="345.9" y="80.3">24</text>
<text x="402.6" y="80.3">1</text>
<text x="402.6" y="83.1">2</text>
<text x="298.3" y="85.9">4</text>
<text x="345.9" y="85.9">22</text>
<text x="371.6" y="84.6" transform="rotate(-90 371.6 84.6)">2</text>
<text x="402.6" y="85.9">3</text>
<text x="402.6" y="88.8">4</text>
<text x="79" y="91.6">VS</text>
<text x="402.6" y="91.6">5</text>
<text x="402.6" y="94.4">6</text>
<text x="95.3" y="101.5" transform="rotate(-90 95.3 101.5)">3</text>
<text x="298.3" y="97.2">5</text>
<text x="345.9" y="100">20</text>
<text x="345.9" y="97.2">21</text>
<text x="371.6" y="98.4" transform="rotate(-90 371.6 98.4)">1</text>
<text x="103.5" y="102.8">1</text>
<text x="131.9" y="107.1" transform="rotate(-90 131.9 107.1)">3</text>
<text x="298.3" y="102.8">6</text>
<text x="345.9" y="102.8">19</text>
<text x="50.8" y="111.3">+5V</text>
<text x="95.3" y="112.5" transform="rotate(-90 95.3 112.5)">4</text>
<text x="380.6" y="111.3">VS</text>
<text x="131.9" y="118.1" transform="rotate(-90 131.9 118.1)">2</text>
<text x="140.1" y="114.1">1</text>
<text x="298.3" y="114.1">7</text>
<text x="298.3" y="119.8">8</text>
<text x="345.9" y="119.8">16</text>
<text x="345.9" y="116.9">17</text>
<text x="345.9" y="114.1">18</text>
<text x="352.4" y="125.4">VDD</text>
<text x="382.9" y="121.2" transform="rotate(-90 382.9 121.2)">2</text>
<text x="402.6" y="121.2" transform="rotate(-90 402.6 121.2)">2</text>
<text x="33.8" y="128.2">+3.3V</text>
<text x="112.8" y="131.1">VCC</text>
<text x="138.2" y="131.1">VS</text>
<text x="298.3" y="131">9</text>
<text x="345.9" y="131">15</text>
<text x="81.2" y="132.5" transform="rotate(-90 81.2 132.5)">4</text>
<text x="296.9" y="136.7">10</text>
<text x="345.9" y="136.7">13</text>
<text x="345.9" y="133.9">14</text>
<text x="382.9" y="135" transform="rotate(-90 382.9 135)">1</text>
<text x="402.6" y="135" transform="rotate(-90 402.6 135)">1</text>
<text x="72.7" y="139.5">1</text>
<text x="81.2" y="143.5" transform="rotate(-90 81.2 143.5)">3</text>
<text x="296.9" y="145.1">11</text>
<text x="53" y="152.2" transform="rotate(-90 53 152.2)">3</text>
<text x="323.7" y="151.9" transform="rotate(-90 323.7 151.9)">2</text>
<text x="44.6" y="159.2">1</text>
<text x="53" y="163.2" transform="rotate(-90 53 163.2)">2</text>
<text x="84.6" y="176.2">+3.3V</text>
<text x="86.8" y="186.1" transform="rotate(-90 86.8 186.1)">11</text>
<text x="69.9" y="195.9">8</text>
<text x="69.9" y="193.1">9</text>
<text x="106.3" y="193.1">1</text>
<text x="106.3" y="195.9">20</text>
<text x="132.5" y="193.1">+3.3V</text>
<text x="69.9" y="201.5">6</text>
<text x="69.9" y="198.7">7</text>
<text x="106.3" y="201.5">18</text>
<text x="106.3" y="198.7">19</text>
<text x="69.9" y="210">3</text>
<text x="69.9" y="207.2">4</text>
<text x="69.9" y="204.3">5</text>
<text x="106.3" y="210">16</text>
<text x="106.3" y="207.2">17</text>
<text x="69.9" y="212.8">2</text>
<text x="106.3" y="215.6">14</text>
<text x="106.3" y="212.8">15</text>
<text x="106.3" y="221.3">12</text>
<text x="106.3" y="218.4">13</text>
<text x="86.8" y="232.3" transform="rotate(-90 86.8 232.3)">10</text>
<text x="76.1" y="241">+3.3V TP9</text>
<text x="10.7" y="247.8" transform="rotate(-90 10.7 247.8)">1</text>
<text x="16.3" y="247.8" transform="rotate(-90 16.3 247.8)">1</text>
<text x="22" y="247.8" transform="rotate(-90 22 247.8)">1</text>
<text x="86.8" y="247.8" transform="rotate(-90 86.8 247.8)">1</text>
<text x="98.1" y="247.8" transform="rotate(-90 98.1 247.8)">1</text>
<text x="106.6" y="247.8" transform="rotate(-90 106.6 247.8)">1</text>
<text x="55.8" y="252.3">1</text>
<text x="55.8" y="255.1">3</text>
<text x="55.8" y="257.9">5</text>
<text x="69.7" y="252.3">2</text>
<text x="69.7" y="255.1">4</text>
<text x="69.7" y="257.9">6</text>
<text x="205.8" y="257.4">This design is licensed under GPL v2</text>
<text x="205.8" y="260">and is based on the Buildbotics, LLC CNC</text>
<text x="205.8" y="262.6">controller (www.buildbotics.com).</text>
<text x="314.4" y="261.9">Power Conditioning</text>
<text x="205.8" y="267.8">Copyright 2020.</text>
<text x="313" y="266.4">Size</text>
<text x="313" y="269.2">B</text>
<text x="324.3" y="266.4">Drawn by</text>
<text x="324.3" y="269.2">OF</text>
<text x="341.2" y="269.2">Wednesday, March 17, 2021</text>
<text x="341.2" y="266.4">Date Modified</text>
<text x="377.8" y="266.4">DWG NO</text>
<text x="377.8" y="269.2">OF_CNC</text>
<text x="401.5" y="269.2">5</text>
<text x="403.2" y="266.4">Sheet</text>
<text x="406" y="269.2">of</text>
<text x="411.6" y="269.2">10</text>
<text x="417.3" y="266.4">Rev</text>
<text x="420.1" y="269.2">3</text>
</g>
<g font-size="2.5" fill="#f00">
<text x="240.2" y="23.9">IN2</text>
<text x="251.5" y="49.3">IN3</text>
<text x="178.2" y="69">CS3</text>
<text x="186.7" y="100.1">IN4</text>
<text x="166.9" y="114.2">PRECHARGE</text>
<text x="178.2" y="125.4">CS4</text>
<text x="282.5" y="131.1">IN2</text>
<text x="119" y="153.5">VIN_REF</text>
<text x="144.4" y="153.5">VOUT_REF</text>
<text x="17.5" y="159.3">SHUNT</text>
<text x="186.7" y="156.4">IN1</text>
<text x="178.2" y="181.8">CS1</text>
<text x="113.4" y="193">VIN_REF</text>
<text x="113.4" y="195.8">PWR_MOSI</text>
<text x="48.5" y="201.5">CS1</text>
<text x="113.4" y="198.6">PWR_MISO</text>
<text x="113.4" y="201.5">SHUNT</text>
<text x="48.5" y="204.4">CS2</text>
<text x="48.5" y="207.2">CS3</text>
<text x="113.4" y="207.2">IN1</text>
<text x="113.4" y="209.9">PWR_SCK</text>
<text x="48.5" y="210">CS4</text>
<text x="48.5" y="212.7">VOUT_REF</text>
<text x="113.4" y="215.5">PWR_RESET</text>
<text x="113.4" y="212.8">PRECHARGE</text>
<text x="178.2" y="215.6">CS2</text>
<text x="113.4" y="218.5">IN3</text>
<text x="113.4" y="221.3">IN4</text>
<text x="291" y="221.3">IN3</text>
<text x="291" y="226.9">IN4</text>
<text x="344.6" y="222.7">LOAD_2</text>
<text x="344.6" y="228.3">LOAD_1</text>
<text x="116.2" y="249.4">PWR_MOSI</text>
<text x="178.2" y="250.9">SDA</text>
<text x="31.6" y="252.2">PWR_MISO</text>
<text x="31.6" y="255">PWR_SCK</text>
<text x="31.6" y="257.8">PWR_RESET</text>
<text x="82.4" y="255">PWR_MOSI</text>
<text x="116.2" y="255">PWR_SCK</text>
<text x="178.2" y="256.5">SCL</text>
</g>
<text font-size="2.5" fill="#00f" x="105.2" y="35.2">+</text>
<g font-size="2.5" fill="#004080">
<text x="303.1" y="82">IN1</text>
<text x="329" y="82">OUTPUT1A</text>
<text x="303.1" y="87.7">CSENSE1</text>
<text x="319.8" y="84.9" transform="rotate(-90 319.8 84.9)">VCC_1</text>
<text x="322.6" y="86.3" transform="rotate(-90 322.6 86.3)">VCC_12</text>
<text x="325.4" y="88.4" transform="rotate(-90 325.4 88.4)">VCC_TAB</text>
<text x="328.9" y="87.7">OUTPUT1C</text>
<text x="329" y="84.9">OUTPUT1B</text>
<text x="303.1" y="99">INPUT2</text>
<text x="329" y="101.8">OUTPUT2B</text>
<text x="329" y="99">OUTPUT2A</text>
<text x="303.1" y="104.6">CSENSE2</text>
<text x="328.9" y="104.6">OUTPUT2C</text>
<text x="303.1" y="115.9">INPUT3</text>
<text x="329" y="118.7">OUTPUT3B</text>
<text x="329" y="115.9">OUTPUT3A</text>
<text x="303.1" y="121.5">CSENSE3</text>
<text x="328.9" y="121.5">OUTPUT3C</text>
<text x="303.1" y="132.8">INPUT4</text>
<text x="329" y="135.6">OUTPUT4B</text>
<text x="329" y="132.8">OUTPUT4A</text>
<text x="303.1" y="138.4">CSENSE4</text>
<text x="328.9" y="138.4">OUTPUT4C</text>
<text x="303.1" y="146.9">CS_DIS</text>
<text x="325.4" y="147.1" transform="rotate(-90 325.4 147.1)">GND</text>
<text x="74.7" y="197.6">PA1</text>
<text x="74.7" y="194.8">PA0</text>
<text x="88.6" y="194.8" transform="rotate(-90 88.6 194.8)">VCC</text>
<text x="98.1" y="194.8">PB0</text>
<text x="98.1" y="197.6">PB1</text>
<text x="74.7" y="203.3">PA3</text>
<text x="74.7" y="200.4">PA2</text>
<text x="98.1" y="203.3">PB3</text>
<text x="98.1" y="200.4">PB2</text>
<text x="74.7" y="208.9">PA5</text>
<text x="74.7" y="206.1">PA4</text>
<text x="98" y="208.9">PC0</text>
<text x="74.7" y="214.5">PA7</text>
<text x="74.7" y="211.7">PA6</text>
<text x="98" y="214.5">PC2</text>
<text x="98" y="211.7">PC1</text>
<text x="98" y="220.2">PC4</text>
<text x="98" y="217.4">PC3</text>
<text x="88.6" y="226.1" transform="rotate(-90 88.6 226.1)">GND</text>
<text x="98" y="223">PC5</text>
</g>
<g font-size="2.2">
<text x="264.8" y="267.3">www.onefinitycnc.com</text>
<text x="265" y="269.9">github.com/OneFinityCNC/onefinity-pcb</text>
</g>
<g font-size="2">
<text x="45.1" y="4.1">5</text>
<text x="129.7" y="4.1">4</text>
<text x="214.3" y="4.1">3</text>
<text x="298.9" y="4.1">2</text>
<text x="383.5" y="4.1">1</text>
<text x=".7" y="40">D</text>
<text x="426.5" y="40">D</text>
<text x=".7" y="107">C</text>
<text x="426.5" y="107">C</text>
<text x=".7" y="174">B</text>
<text x="426.5" y="174">B</text>
<text x=".7" y="240.9">A</text>
<text x="426.5" y="240.9">A</text>
<text x="45.1" y="274.7">5</text>
<text x="129.7" y="274.7">4</text>
<text x="214.3" y="274.7">3</text>
<text x="298.9" y="274.7">2</text>
<text x="383.5" y="274.7">1</text>
</g>
</svg>
